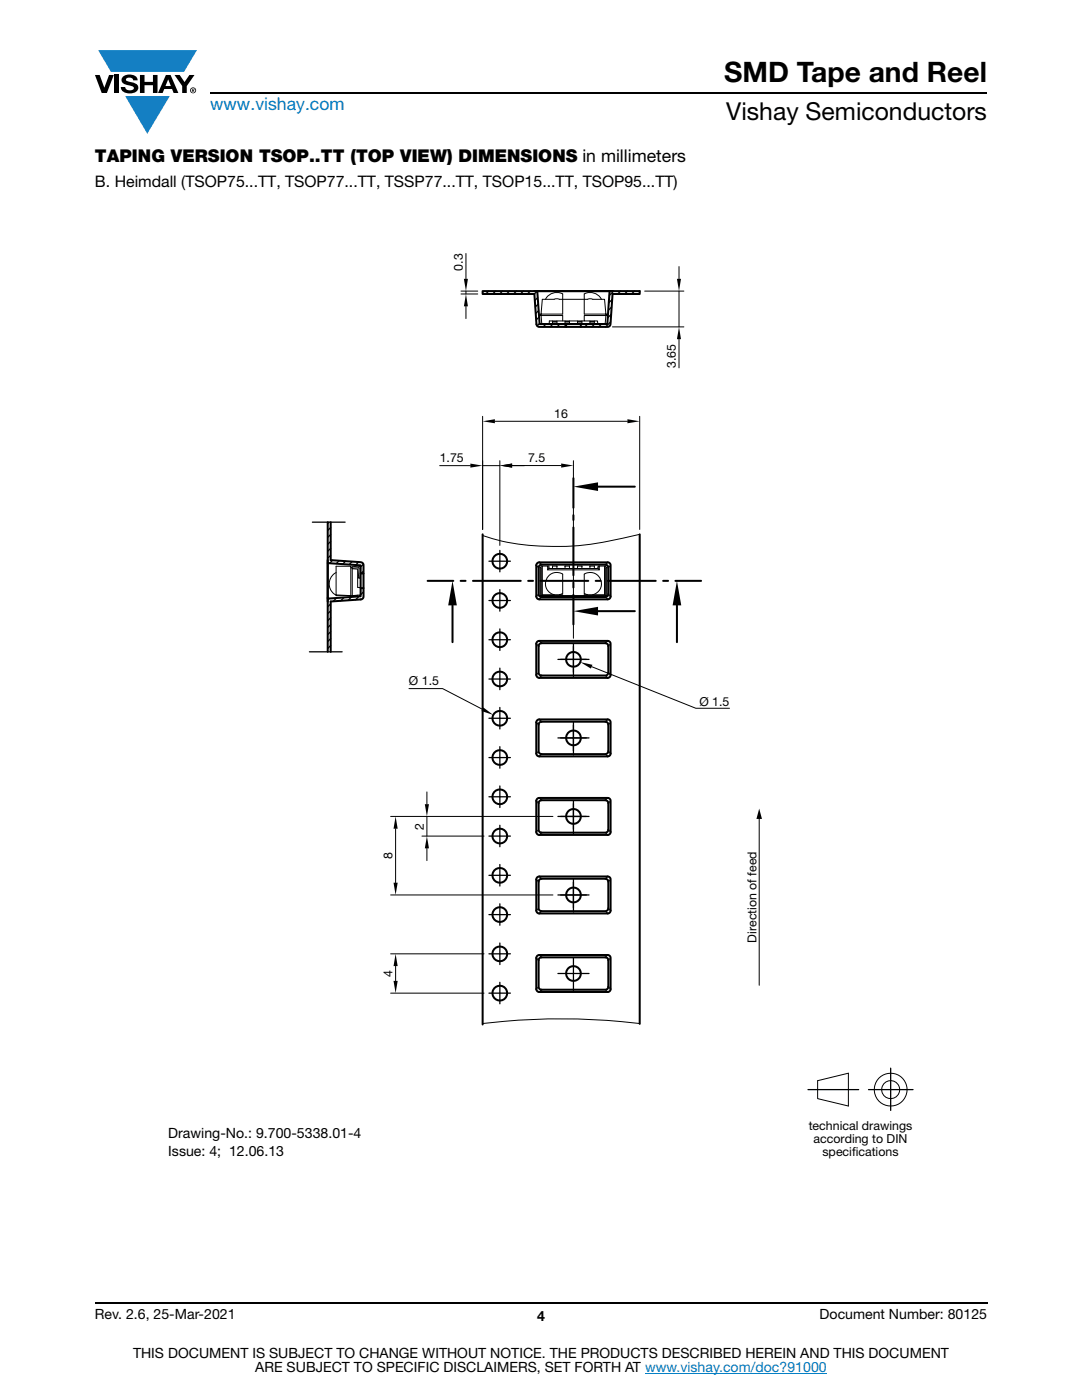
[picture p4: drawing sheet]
<svg xmlns="http://www.w3.org/2000/svg" width="216mm" height="279mm" viewBox="0 0 216 279" stroke-linecap="round" stroke-linejoin="round" font-family="sans-serif">
<g fill="#147fc3">
<path d="M19.6 10h19.7l-2.6 4.3h-1.1h-13.5z"/>
<path d="M25 19.2h8.9l-4.5 7.5z"/>
</g>
<g fill="#000">
<path d="M18.9 15h1l.9 2.5 1-2.5h.9l-1.4 3.6h-1zM22.9 15h.9v3.6h-.9zM24.6 15.3a2.1 2.1 0 0 1 2.8 .3l.1 .4h-.9a.79 .79 0 0 0-.7-.5 .79 .79 0 0 0-.8 .4l.3 .3 1 .2a1.08 1.08 0 0 1 1.2 1 1.08 1.08 0 0 1-1.1 1.2 1.73 1.73 0 0 1-2.4-1.2h.9a.96 .96 0 0 0 .8 .6 .96 .96 0 0 0 .9-.4 1.31 1.31 0 0 0-1.2-.6 1.03 1.03 0 0 1-1.1-.6 1.03 1.03 0 0 1 .2-1.1zM27.9 15h.9v1.3h1.7v-1.3h.9v3.6h-.9v-1.6h-1.7v1.6h-.9zM34.8 15h1.1l.9 1.4 1-1.4h1l-1.5 2.2v1.4h-.9v-1.4zM151.5 161.4l.5 2h-1.1z"/>
<path d="M33.6 15.9l.5 1.3h-1.1zM33.1 15l-1.6 3.6h1l.3-.8h1.5l.3 .8h1l-1.6-3.6z"/>
<path d="M38.4 17.8h.2v.2h-.2zM38.3 17.7v.7h.1v-.3l.4 .3-.2-.3 .2-.2-.1-.2z"/>
<path d="M38.1 18a.46 .46 0 0 1 .9 0 .46 .46 0 0 1-.9 0zM37.9 18a.6 .6 0 0 0 1.2 0 .6 .6 0 0 0-1.2 0z"/>
</g>
<path d="M42 18.6h155M18.9 260h178.1" fill="none" stroke="#000" stroke-width=".36"/>
<path d="M128.7 274h36.3" fill="none" stroke="#007ec4" stroke-width=".2"/>
<g fill="none" stroke="#000" stroke-width=".4">
<path d="M96.3 58.1h31.3v.6h-5.4l-.4 6-.1 .3-.3 .2h-13.8l-.4-.2-.2-.3-.4-6h-10.3zM106.6 58.1h.6l.5 6.6h13.5l.4-6.6h.7M107.2 58.1h14.4M113 64.7v.5M115.9 64.7v.5M114.4 95.4v5.9M119.3 97.1h7.4M65.4 104.2v25.9M65.4 111.7v.7l6.6 .4v6.2l-6.6 .5v.6M66 104.2v7.6l6 .4 .3 .1 .2 .5-.1 6.6-.4 .2-6 .4v10.1M72 117.4h.5M72 114.4h.5"/>
<path d="M85.3 115.9h5.2M91.9 115.9h1M94.4 115.9h9.5M96.3 106.6v97.9M105.4 115.9h1M107.1 112.5l.5-.3 13.8 .1 .3 .2 .1 .3v6.4l-.2 .3-.3 .1h-13.7l-.3-.1-.3-.5v-6.2zM107.7 112.8l.4-.1h12.9l.3 .2 .1 .4-.1 5.4-.2 .3-.3 .1h-12.9l-.3-.2-.1-.3v-5.3zM107.8 115.9h9.6M114.4 102.8v1M114.4 105.3v9.5M114.4 116.3v1M114.4 118.7v5.9"/>
<path d="M118.9 115.9h.9M121.3 115.9h9.5M127.6 106.6v97.7M132.3 115.9h1M134.8 115.9h5.1M90.3 120.8v7.4M107.1 128.1l.5-.2h13.8l.3 .2 .1 .4v6.4l-.2 .3-.3 .1h-13.7l-.3-.1-.3-.5v-6.2zM107.5 129v5.2l.1 .4 .3 .2h12.9l.3-.1 .2-.3 .1-5.4-.1-.4-.3-.2h-12.9l-.4 .1-.2 .5M119.3 122h7.4M135.1 120.8v7.4M107.1 159.5l.5-.3 13.8 .1 .3 .2 .1 .3v6.4l-.2 .3-.3 .1h-13.9l-.3-.2-.1-.4v-6.2zM107.1 143.8l.5-.2h13.8l.3 .2 .1 .4v6.4l-.2 .2-.3 .2h-13.7l-.3-.2-.3-.4v-6.2z"/>
<path d="M107.6 160l.5-.3h12.9l.3 .3 .1 .3-.1 5.5-.2 .3-.3 .1-12.9-.1-.3-.2-.1-.3v-5.3zM107.7 144.1l.4-.1 12.9 .1 .3 .2 .1 .3-.1 5.5-.2 .3-.3 .1h-12.9l-.3-.2-.1-.4v-5.3zM107.6 175.6l.5-.2h12.9l.3 .2 .1 .4-.1 5.4-.2 .3-.3 .1h-12.9l-.3-.2-.1-.3v-5.3zM107.6 174.9h13.7M121.3 174.9l.4 .3 .1 .3v6.2l-.1 .4-.3 .2h-13.8l-.3-.1-.3-.5v-6.2l.3-.5 .3-.1M107.1 190.8l.5-.2h13.7l.3 .1 .2 .5v6.4l-.2 .3-.3 .1h-13.9l-.3-.3-.1-.3v-6.2zM107.6 191.3l.5-.2h12.9l.3 .2 .1 .3-.1 5.5-.2 .3-.3 .1h-12.9l-.3-.2-.1-.4v-5.3z"/>
<circle cx="99.7" cy="112" r="1.47"/>
<circle cx="99.7" cy="119.8" r="1.46"/>
<circle cx="99.7" cy="127.7" r="1.47"/>
<circle cx="99.7" cy="135.5" r="1.47"/>
<circle cx="114.4" cy="131.6" r="1.47"/>
<circle cx="99.7" cy="151.2" r="1.47"/>
<circle cx="99.7" cy="143.4" r="1.47"/>
<circle cx="99.7" cy="159" r="1.46"/>
<circle cx="114.4" cy="147.3" r="1.47"/>
<circle cx="99.7" cy="166.9" r="1.47"/>
<circle cx="99.7" cy="174.7" r="1.46"/>
<circle cx="114.4" cy="178.6" r="1.47"/>
<circle cx="114.4" cy="162.9" r="1.47"/>
<circle cx="99.7" cy="198.2" r="1.47"/>
<circle cx="99.7" cy="182.5" r="1.47"/>
<circle cx="99.7" cy="190.4" r="1.46"/>
<circle cx="114.4" cy="194.3" r="1.47"/>
</g>
<g fill="none" stroke="#000" stroke-width=".2">
<path d="M92 58.7h3.3M92 58.1h3.3M93 50.6v5M93 58.1v.6M108.8 59.7a2.56 2.56 0 0 1 3.5-1v4h-4.3l.2-3 2.7-.1 5.7 .1v-1a2.56 2.56 0 0 1 3.4 1M116.6 59.7l1-.1 3 .1 .3 3h-4.3zM128.6 58.1h7.9M135.5 53.2v2.4M135.5 58.1v7.1M93 61.1v2.5M107.8 62.7h.2v.3h-.2zM108 62.7v.3"/>
<path d="M110.2 64.1v.1M111.1 64.1v.5h-.9v-.1h.9M111.1 64.2h-.9v.3M112.3 64.1v-1.1h-4.3l.1 1.6h1.5v-.5h7M112.7 64.1v.1h.9v.3M112.7 64.5h.9v.1h-.9zM112.7 64.2v.3M113.6 64.1v.1M115.2 64.1v.4M115.2 64.2h.9M116.1 64.1v.5h-.9v-.1h.9M116.6 63h4.3l-.1 1.6h-1.5l-.1-.5h-2.6z"/>
<path d="M117.7 64.1v.1M118.6 64.5h-.9v.1h.9M118.6 64.2h-.9v.3M118.6 64.1v.5M120.9 62.7h.2v.3h-.2zM120.9 62.7v.3M122.2 65.2h14.3M135.5 67.7v5.7M87.7 92.9h6.2M96.3 92.9h3.4M96.3 83.1v22.6M98.7 84.1h26.5"/>
<path d="M99.7 91.9v17M112 92.9h-9.8M114.4 91.9v35.5M127.6 83.1v22.6M67.1 118.7l2.9 .2M67.1 118.7v.2h2.9M67.1 114.3a2.49 2.49 0 0 0-1.4 2.2 2.49 2.49 0 0 0 1.4 2.2M70 113.3v-.3h-2.9v5.7M70 118.9h.3M70 118.9v-5.6h.3v5.6M70.1 113.3l.3-.2 1.1-.1 .3 .1 .2 .3-.2 2h-.3l.1-2.1-1.3 .2 1.1 .1v3.6l.6 .1v1.4l-1.7 .2M71.4 118.8l-1.1 .1"/>
<path d="M107 112.8l.5 .5M107.5 118.6l-.5 .4M107.6 112.2l.5 .5M108.1 119.1l-.5 .5M108.2 113h-.2v5.9h-.2v-5.6h.2M109.3 113h.2v.5l-.2 .2M109.5 113.3v.2h9.8v-.2M110.6 118.7h-2.4l-.2 .2h4.3M110.6 118.7h1M111.1 113.5v-.5h-.9v.5M111.6 118.7h.7v.2M111.6 118.7l.7-.3v-3.8a2.26 2.26 0 0 0-3.3 1 2.26 2.26 0 0 0 1.6 3.1"/>
<path d="M112.3 118.9h4.3M113.6 113.5v-.5h-.9v.5M116.1 113.5v-.5h-.9v.5M117.2 118.7h-.6v.2M117.2 118.7l-.6-.3v-3.8a2.26 2.26 0 0 1 3.2 1 2.26 2.26 0 0 1-1.5 3.1M117.2 118.7h1.1M118.6 113v.5M118.6 113h-.9v.5M119.6 113h1v5.7h-2.3M119.6 113v.7h-10.3v-.7h-1.1v5.7M119.6 113h-.3v.5l.3 .2M120.6 113h.3v.5"/>
<path d="M120.6 118.7l.3 .2M120.8 119.1l.5 .5M120.9 113.5v5.4h-4.3M120.9 113.3h.2v5.6h-.2v-5.4M121.3 112.2l-.5 .5M121.4 118.6l.4 .4M121.8 112.8l-.4 .5M127.6 106.6a70.2 70.2 0 0 1-13.9 2.4h-.9a46 46 0 0 1-16.5-2.1M81.6 137.4h6.7l7.9 4.1M107 128.5l.5 .4M107.5 134.2l-.5 .5M107.6 127.9l.5 .5"/>
<path d="M108.1 134.8l-.5 .5M118.1 133.1l20.7 8.2h6.8M120.8 134.8l.5 .5M121.3 127.9l-.5 .5M121.4 134.2l.4 .5M121.8 128.5l-.4 .4M85.2 158v2.5M107 159.8l.5 .5M107 144.2l.5 .4M107.5 149.9l-.5 .5M107.6 159.3l.5 .4M107.6 143.6l.5 .4"/>
<path d="M108.1 150.5l-.5 .5M120.8 150.5l.5 .5M121.3 159.3l-.5 .4M121.3 143.6l-.5 .4M121.4 149.9l.4 .5M121.8 159.8l-.4 .5M121.8 144.2l-.4 .4M77.9 162.9h32.4M77.9 178.6h32.4M78.9 165.4v10.8M84.2 166.9h12.4M85.2 162.9v4"/>
<path d="M85.2 169.3v2.5M107 175.5l.5 .5M107.5 165.6l-.5 .4M107.6 174.9l.5 .5M108.1 166.2l-.5 .4M120.8 166.2l.5 .4M121.3 174.9l-.5 .5M121.4 165.6l.4 .4M121.8 175.5l-.4 .5M151.5 163.1v33.5M78 190.4h18.6M78 198.2h18.6"/>
<path d="M78.9 192.8v3M107 191.2l.5 .4M107.5 181.3l-.5 .4M107.5 196.9l-.5 .5M107.6 190.6l.5 .5M108.1 181.8l-.5 .5M108.1 197.5l-.5 .5M120.8 181.8l.5 .5M120.8 197.5l.5 .5M121.3 190.6l-.5 .5M121.4 181.3l.4 .4M121.4 196.9l.4 .5"/>
<path d="M121.8 191.2l-.4 .4M96.3 204.3a131 131 0 0 1 31.3 0M163.1 215.7l6.2-1.5v6.5l-6.2-1.4z"/>
<circle cx="177.7" cy="217.5" r="3.3"/>
<circle cx="177.7" cy="217.5" r="1.8"/>
</g>
<g fill="none" stroke="#000" stroke-width=".25">
<path d="M97.5 58.1l-.6 .6M98.9 58.1l-.6 .6M100.3 58.1l-.6 .6M101.7 58.1l-.6 .6M103 58.1l-.5 .6M104.4 58.1l-.6 .6M105.8 58.1l-.6 .6M107.2 58.1l-.6 .6M107.3 59.4l-.6 .6M122.2 59.8l-.7 .6M122.4 58.1l-.8 .9M123.8 58.1l-.6 .6"/>
<path d="M125.2 58.1l-.6 .6M126.6 58.1l-.6 .6M127.6 58.4l-.2 .3M107.4 60.7l-.6 .6M107.5 62l-.6 .6M107.6 63.3l-.6 .6M107.7 64.6l-.5 .4M109 64.7l-.6 .5M110.3 64.7l-.5 .5M111.7 64.7l-.6 .5M113 64.8l-.5 .4M117.3 64.7l-.6 .5"/>
<path d="M118.6 64.7l-.5 .5M120 64.7l-.5 .5M121.9 64.2l-1.1 1M121.9 62.7l-.6 .7M122 61.3l-.6 .6M62.3 104.2h6.6M65.7 119.5l-.3 .2M65.7 104.2l-.3 .3M66 105.3l-.6 .6M66 106.7l-.6 .6M66 108l-.6 .6M66 109.4l-.6 .6"/>
<path d="M66 110.8l-.6 .6M66.4 111.8l-.6 .6M67.2 119.3l-.7 .7M67.7 111.9l-.6 .6M68.6 119.2l-.6 .7M69 112l-.6 .6M70.1 119.1l-.6 .7M70.2 112.1l-.5 .6M71.5 112.2l-.5 .6M71.6 119l-.6 .7M72.5 112.6l-.5 .6M72.5 114l-.5 .4"/>
<path d="M72.5 118.1l-.5 .6M97.6 119.8h4.2M97.6 112h4.2M99.7 109.8v4.3M99.7 117.7v4.3M61.7 130.1h6.6M66 120.5l-.6 .6M66 121.9l-.6 .6M66 123.3l-.6 .6M66 124.7l-.6 .6M66 126.1l-.6 .5M66 127.4l-.6 .6"/>
<path d="M66 128.8l-.6 .6M97.6 135.5h4.2M99.7 125.5v4.3M99.7 133.3v4.3M101.8 127.7h-4.2M111.3 131.6h3.1v3.4M111.9 131.6h5.1M114.4 129v5.2M114.4 128.5v3.1h3.1M97.6 143.3h4.2M97.6 159h4.2M99.7 141.2v4.3"/>
<path d="M99.7 149v4.3M99.7 156.9v4.3M101.8 151.2h-4.2M111.3 147.3h3.1v3.4M111.9 147.3h5.1M114.4 144.7v5.1M114.4 159.8v3.1h3.1M114.4 144.2v3.1h3.1M97.6 166.9h4.2M99.7 164.7v4.3M99.7 172.5v4.3M101.8 174.7h-4.2"/>
<path d="M111.3 162.9h3.1v3.4M111.3 178.6h3.1v3.4M111.9 178.6h5.1M111.9 162.9h5.1M114.4 160.4v5.1M114.4 176.1v5.1M114.4 175.5v3.1h3.1M97.6 182.5h4.2M99.7 180.4v4.3M99.7 188.2v4.3M99.7 196v4.3M101.8 190.4h-4.2"/>
<path d="M101.8 198.2h-4.2M111.3 194.3h3.1v3.4M114.4 191.2v3.1h3.1M161.2 217.5h10.1M173.3 217.5h8.9M177.7 213.2v8.4"/>
</g>
<g fill="#000">
<path d="M92.6 55.7h.8l-.4 2.4zM135.1 55.7h.8l-.4 2.4zM93 58.7l.4 2.4h-.8zM135.5 65.2l.4 2.5h-.8zM93.9 92.5l2.4 .4-2.4 .4zM96.3 84.1l2.4-.4v.8zM99.7 92.9l2.5-.4v.8zM112 92.5l2.4 .4-2.4 .4zM114.4 97.1l4.9-.8v1.7zM125.2 83.7l2.4 .4-2.4 .4zM90.3 115.9l.9 4.9h-1.8zM135.1 115.9l.8 4.9h-1.7z"/>
<path d="M114.4 122l4.9-.9v1.7zM115.8 132.1l2.4 .6-.3 .7zM96.4 141.2l2 1.5-2.3-.8zM78.9 162.9l.5 2.5h-.9zM78.5 176.2h.9l-.5 2.4zM85.2 166.9l.4 2.4h-.8zM84.8 160.5h.8l-.4 2.4zM78.9 190.4l.5 2.4h-.9zM78.5 195.8h.9l-.5 2.4z"/>
</g>
<text font-size="5.6" x="144.5" y="16.4">SMD Tape and Reel</text>
<text font-size="4.9" x="144.9" y="24">Vishay Semiconductors</text>
<text font-size="3.5" fill="#007ec4" x="42" y="21.9">www.vishay.com</text>
<text font-size="3.5" x="18.9" y="32.3">TAPING VERSION TSOP..TT (TOP VIEW) DIMENSIONS in millimeters</text>
<text font-size="3.2" x="18.9" y="37.4">B. Heimdall (TSOP75...TT, TSOP77...TT, TSSP77...TT, TSOP15...TT, TSOP95...TT)</text>
<g font-size="2.8">
<text x="33.6" y="227.2">Drawing-No.: 9.700-5338.01-4</text>
<text x="33.6" y="230.7">Issue: 4; 12.06.13</text>
<text x="18.9" y="263.3">Rev. 2.6, 25-Mar-2021</text>
<text x="107.2" y="263.6">4</text>
<text x="163.6" y="263.3">Document Number: 80125</text>
<text x="26.5" y="271">THIS DOCUMENT IS SUBJECT TO CHANGE WITHOUT NOTICE. THE PRODUCTS DESCRIBED HEREIN AND THIS DOCUMENT</text>
<text x="50.9" y="273.8">ARE SUBJECT TO SPECIFIC DISCLAIMERS, SET FORTH AT www.vishay.com/doc?91000</text>
</g>
<g font-size="2.5">
<text x="92.4" y="54" transform="rotate(-90 92.4 54)">0.3</text>
<text x="134.9" y="73.4" transform="rotate(-90 134.9 73.4)">3.65</text>
<text x="110.6" y="83.5">16</text>
<text x="87.7" y="92.3">1.75</text>
<text x="105.4" y="92.3">7.5</text>
<text x="81.6" y="136.8">Ø 1.5</text>
<text x="139.6" y="140.8">Ø 1.5</text>
<text x="84.6" y="165.6" transform="rotate(-90 84.6 165.6)">2</text>
<text x="78.3" y="171.5" transform="rotate(-90 78.3 171.5)">8</text>
<text x="151" y="188.1" transform="rotate(-90 151 188.1)">Direction of feed</text>
<text x="78.3" y="195" transform="rotate(-90 78.3 195)">4</text>
<text x="161.4" y="225.5">technical drawings</text>
<text x="162.3" y="228.1">according to DIN</text>
<text x="164.1" y="230.8">specif</text>
<text x="170" y="230.8">ications</text>
</g>
</svg>
